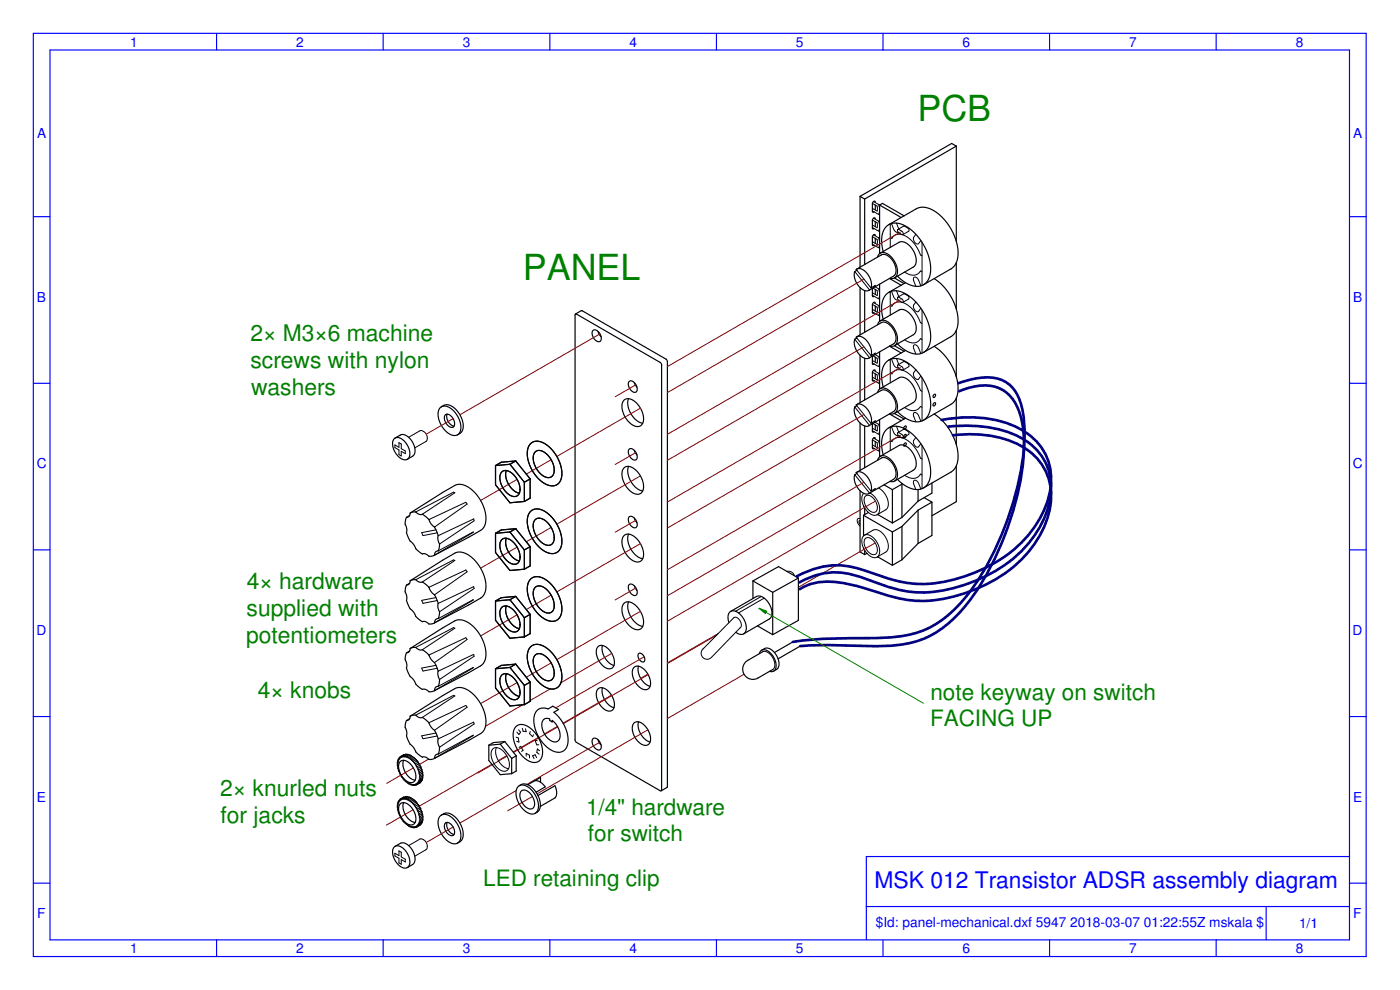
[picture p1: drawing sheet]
<svg xmlns="http://www.w3.org/2000/svg" width="420mm" height="297mm" viewBox="0 0 420 297" stroke-linecap="round" stroke-linejoin="round" font-family="sans-serif">
<g fill="none" stroke="#00f" stroke-width=".35">
<path d="M10 10h400v277h-400zM15 15h390v267h-390zM65 10v5M115 10v5M165 10v5M215 10v5M265 10v5M315 10v5M365 10v5M10 65h5M405 65h5M10 115h5"/>
<path d="M405 115h5M10 165h5M405 165h5M10 215h5M405 215h5M405 257h-145v25M10 265h5M260 272h145M380 272v10M405 265h5M65 282v5M115 282v5"/>
<path d="M165 282v5M215 282v5M265 282v5M315 282v5M365 282v5"/>
</g>
<g fill="none" stroke="#000" stroke-width=".35">
<path d="M258.1 58.9v21.3M258.1 58.9l1.4 .8M259.5 59.7v19.7M287 43.8l-1.4-.8-27.5 15.9M287 43.8v28.6M287 43.8l-27.5 15.9M262.7 60.6l-.1-.2h-.3l-.5 .7v2.4l.2 .2 .3-.1M262.7 70.6l-.1-.2h-.3l-.5 .7v2.4l.2 .2 .3-.1M262.7 65.6l-.1-.2h-.3l-.5 .7v2.4l.2 .2 .3-.1M262.7 61.5v1.4M262.7 66.5v1.4M262.7 71.5v1.4"/>
<path d="M263.4 77.1l.7-1.1 1.4-.2 1.6 .9 1.4 1.7 .7 2v1.9l-.7 1.1-1.4 .1M264 61.5l6.5 3.8M264 61.5l.8-.5 6.5 3.8M264 61.5v14.6M264.2 76l6.3-3.5 .9 .2 1 .5 1.7 2 .8 2.4v1.2l-.3 .9-6.1 3.7M265.1 75.4l-.5-3 .3-2.6 1.2-1.9 .9-.6 1-.3 2.1 .1 2.5 1.2 2.4 2.2 2.1 2.9 1.5 3.2 .6 2.9-.1 2.9-.9 2.1-.8 .8-.9 .4-2.2 .1-2.5-1-2.5-1.9M266.7 67.4l8.4-4.8 2.1-.4 2.1 .5 2.1 1.3 2.1 2 1.9 2.7 1.3 2.7 .7 2.8 .1 2.7-.6 2.1-1.4 1.6-8.3 4.8M287 78.8v13.9M172.7 94.2h.3l25.1 14.5 .4 .7 .1 127.6-.2 .3-25.4-14.6-.4-.6zM172.7 94.2l2-1 25.2 14.6 .4 .6v127.6l-.1 .3-1.8 1M178 99.2l.9-.1 1.1 .9 .5 1.5-.4 .9h-1l-.9-.9-.5-1.4zM179.5 99.5l.9 1.5"/>
<path d="M257.1 80.7l7.8-4.4 .8 .1 .9 .4 1.6 1.8 .7 2.3-.1 1-.3 .7-7.7 4.5M258.1 86.3v14.2M259.5 87.2v12.5M261.4 86.4l.2-.9-.2-1.1-1.1-2.3-.9-.9-.9-.5-.9-.1-.6 .2 .2 .3-.7 .4-.1 1.2 .2 1.3 .7 1.3 .9 1 1 .7 1 .3 .8-.3M261.8 86.5v2.3l.2 .2 .3-.1M262.7 91l-.1-.3h-.3l-.5 .7v2.4l.2 .2 .3-.1M262.7 86.8v1.4M262.7 91.8v1.5M263.4 97.4l.7-1.1 1.4-.1 1.6 .8 1.4 1.8 .7 1.9v1.9l-.7 1.1-1.4 .1M264 85.3v11.1M264.2 96.3l6.3-3.5 .9 .2 1 .5 1.7 2 .8 2.5v1.1l-.3 .9-6.1 3.7M265.1 95.8l-.5-3 .3-2.7 1.2-1.9 .9-.6 1-.3 2.1 .1 2.5 1.3 2.4 2.1 2.1 2.9 1.5 3.2 .6 3-.1 2.8-.9 2.1-.8 .8-.9 .4-2.2 .2-2.5-1-2.5-2"/>
<path d="M266.9 83.6l3.6 2M268.4 83.4l2.9 1.7M271.8 84.8l-5.1 2.9M280.3 83.6l3 2.5 2.4 3.6 1 2 .6 2.1 .2 1.8v1.8l-.6 1.9-1 1.4-8.7 5.1M287 99.1v14M188.6 119.6l-.2 2.1 .9 2.4 1.7 2 .9 .6 1 .3M188.8 114.5l.9-.1 1.1 .9 .4 1.4-.3 .9h-.9l-1-.9-.4-1.3zM190.4 114.8l.8 1.4M257.1 101.1l7.8-4.4h.8l.9 .5 1.6 1.7 .7 2.3-.1 1-.3 .7-7.7 4.5M258.1 106.6v14.2M259.5 107.5v12.5M261.4 106.7l.2-.9-.2-1.1-1.1-2.3-.9-.9-.9-.5-.9-.1-.6 .3 .2 .2-.7 .4-.1 1.2 .2 1.3 .7 1.3 .9 1 1 .8 1 .2 .8-.3"/>
<path d="M261.8 106.8v2.3l.2 .2 .3-.1M262.7 111.3l-.1-.3h-.3l-.5 .7v2.4l.2 .2 .3-.1M262.7 107.2v1.3M262.7 112.2v1.3M263.4 117.8l.7-1.2 1.4-.1 1.6 .8 1.4 1.8 .7 2v1.8l-.7 1.1-1.4 .1M264 105.6v11.1M264.2 116.6l6.1-3.4 1.6 .3 1.6 1.5 .8 1.3 .5 1.4 .2 1.4-.3 1-.6 .6-5.6 3.3 2.8 1.7M265.1 116.1l-.5-3 .3-2.7 1.2-1.9 .9-.6 1-.3 2.1 .2 2.5 1.2 2.4 2.1 2.1 2.9 1.5 3.2 .6 3-.1 2.8-.9 2.2-.8 .7-.9 .5-2.2 .1-2.5-1-2.5-2M266.9 103.9l3.6 2M268.4 103.7l2.9 1.7M271.8 105.1l-5.1 2.9M280.3 118.4l.3-.1 .2 .3-.2 .5-.4 .2-.2-.3z"/>
<path d="M280.3 103.9l3 2.5 2.4 3.6 1 2.1 .6 2 .2 1.8v1.9l-.6 1.8-1 1.4-8.7 5.1M287 119.4v14M118.3 131.6l.8-.3 1.1 .2 1 .7 .9 1.1 .6 1.3 .3 1.4-.2 1.1-.5 .7-.8 .2-.9-.3-1-.7-.8-1-.7-1.2-.3-1.3 .1-1.1zM118.6 131.4l1.7-1h.9l1.4 .8 1.2 1.5 .7 1.7v1.6l-.5 .8-1.8 1M132.5 122.1l1.3-.7 1.4 .3 1.6 1.1 1.2 1.6 .9 2.1 .1 1.8-.5 1.3-1.2 .9M132.5 122.1l1.1-.3 1.3 .5 1.3 1.1 1.1 1.5 .8 1.7 .2 1.6-.2 1.4-.8 .9M132.5 122.1l-.8 .8-.2 1.4 .2 1.6 .8 1.8 1.1 1.5 1.3 1 1.3 .5 1.1-.2M133.7 124.5l.4-.2 .6 .1 1.2 1.1 .5 1.6-.1 .6-.3 .4h-1l-1.1-1-.5-1.5zM134.2 124.3l-.1 .9 .4 1.3 .8 1 1 .3M148.7 139.7v5.8l4.3 5.4 4.4-.4M153 139.3l4.4 5.4M153 139.3l-4.3 .4"/>
<path d="M154.8 138.3l4.3 5.4M154.8 138.3l-4.4 .4-1.7 1M154.8 138.3l-1.8 1M159.3 133.1l.7-.5 .9-.2 1.9 .4 2 1.3 1.9 2.2 1.4 2.8 .5 2.7-.3 2.2-1.1 1.4-1.5 .4-1.9-.5-2-1.5-1.7-2-1.2-2.4-.6-2.6 .1-2.2zM160.6 135.6l.9-.4 1.3 .2 1.3 .9 1.1 1.3 .8 1.6 .3 1.7-.2 1.3-.6 .9-1 .2-1.2-.3-1.1-.9-1-1.2-.8-1.6-.4-1.4 .1-1.4zM187.3 120.1l.9-.5 1.3 .2 1.3 1 1.2 1.3 .8 1.7 .3 1.7-.2 1.4-.6 .8-1.1 .3-1.1-.4-1.2-.8-1.1-1.4-.8-1.6-.3-1.5 .1-1.3zM188.6 139.9l-.2 2.1 .9 2.4 1.7 2 .9 .6 1 .3M188.8 134.8l.9-.1 1.1 .9 .4 1.4-.3 .9h-.9l-1-.9-.4-1.3zM190.4 135.1l.8 1.4M257.1 121.4l7.8-4.4h.8l.9 .5 1.6 1.8 .7 2.2-.1 1-.3 .7-7.7 4.5M258.1 126.9v14.2M259.5 127.8v12.5"/>
<path d="M261.4 127l.2-.9-.2-1.1-1.1-2.3-.9-.9-.9-.5-.9-.1-.6 .3 .2 .2-.7 .4-.1 1.2 .2 1.3 .7 1.3 .9 1.1 1 .7 1 .2 .8-.3M261.8 127.1v2.4l.2 .2 .3-.2M262.7 131.6l-.1-.3h-.3l-.5 .7v2.5l.2 .2 .3-.2M262.7 127.5v1.4M262.7 132.5v1.4M263.4 138.1l.7-1.1 1.4-.2 1.6 .9 1.4 1.7 .7 2v1.9l-.7 1-1.4 .2M264 125.9v11.2M264.2 136.9l6.3-3.4 .9 .1 1 .6 1.7 1.9 .8 2.5v1.2l-.3 .8-6.1 3.7M265.1 136.4l-.5-3 .3-2.7 1.2-1.9 .9-.6 1-.3 2.1 .2 2.5 1.2 2.4 2.2 2.1 2.8 1.5 3.2 .6 3-.1 2.8-.9 2.2-.8 .7-.9 .5-2.2 .1-2.5-1-2.5-2M266.9 124.2l3.6 2M271.5 133l.3-.1 .2 .3-.2 .5-.4 .2-.2-.3zM271.5 130.5l.3-.2 .2 .3-.2 .5-.4 .2-.2-.3z"/>
<path d="M271.5 128l.3-.2 .2 .3-.2 .5-.4 .2-.2-.3zM271.8 125.5l-5.1 2.9M280.3 121l.3-.2 .2 .3-.2 .5-.4 .2-.2-.3zM280.3 124.2l3 2.6 2.4 3.5 1 2.1 .6 2.1 .2 1.7v1.9l-.6 1.9-1 1.3-8.7 5.1M287 139.8v10.7l-7.3 4.2M123.1 153.9l9.8-6.2 4.4-2.3 1.7 .1 1.9 .9 1.8 1.6 1.5 2.2 1.1 2.4 .5 2.3-.1 2.1-.8 1.6-4.2 2.6-10.3 5.4M123.1 153.9l-.2 .8-.5 .5a.65 .65 0 0 0-.7 .8l-.1 1.3 .4 1.1 .1 1a6.1 6.1 0 0 0 2.2 4.2l.5 1 .8 .8a2.57 2.57 0 0 0 2 .8l.8 .4a1.66 1.66 0 0 0 2 0M123.1 153.9l.7-.2a2.3 2.3 0 0 1 1.9 .6l.7 .1a.95 .95 0 0 1 1.2 .5l1.1 1 .7 1.3 1 .9 .7 1.5a1.57 1.57 0 0 1 .3 1.6l.1 1 .4 1v.9a1 1 0 0 1-.7 1.2l-.6 .4-.2 .9M150.6 141.6l.9-.4 1.2 .2 1.2 .8 1.1 1.4 .8 1.6 .3 1.5-.2 1.2-.7 .9-.9 .2-1-.3-1.1-.8-1.1-1.2-.7-1.5-.4-1.4 .1-1.3zM151.9 141.2l-.1 1.8 .8 2.3 1.5 1.8 1.8 .9M153 159.6l4.4 5.4M153 159.6l-4.3 .4"/>
<path d="M154.8 158.6l-4.4 .4-1.7 1M154.8 158.6l4.3 5.4M154.8 158.6l-1.8 1M157.4 144.7v5.8M159.1 143.7v5.8l-1.7 1M159.1 143.7l-1.7 1M159.3 153.4l.7-.5 .9-.2 1.9 .4 2 1.3 1.9 2.3 1.4 2.7 .5 2.7-.3 2.3-1.1 1.3-1.5 .4-1.9-.5-2-1.4-1.7-2.1-1.2-2.5-.6-2.4 .1-2.3zM160.6 155.9l.9-.4 1.3 .2 1.3 .9 1.1 1.3 .8 1.6 .3 1.7-.2 1.4-.6 .8-1 .2-1.2-.3-1.1-.9-1-1.2-.8-1.5-.4-1.5 .1-1.4zM187.3 140.4l.9-.5 1.3 .3 1.3 .9 1.2 1.4 .8 1.6 .3 1.7-.2 1.4-.6 .9-1.1 .2-1.1-.3-1.2-.9-1.1-1.4-.8-1.6-.3-1.5 .1-1.3zM188.8 155.1l.9-.1 1.1 .9 .4 1.4-.3 1-.9-.1-1-.9-.4-1.2zM190.4 155.5l.8 1.3M257.1 141.7l7.8-4.4 .8 .1 .9 .4 1.6 1.8 .7 2.2-.1 1-.3 .7-7.7 4.6"/>
<path d="M258.1 147.2v18.4l1.4 .8M259.2 151.7l.1 .3M259.2 154.6v6.2M259.2 154.6l8.6 5M259.5 152.4v2M260.6 153.8l-1.4 .8M261.4 147.3l.2-.9-.2-1.1-1.1-2.3-.9-.8-.9-.5-.9-.2-.6 .3 .2 .3-.7 .3-.1 1.2 .2 1.3 .7 1.3 .9 1.1 1 .7 1 .2 .8-.2M263.4 154.3l4.4 2.6M265.3 145.5l2.5 1.4M267.8 146.9v10M267.8 159.6v10M270.7 145.3v10"/>
<path d="M270.7 158v10M270.7 158l-2.9 1.6M270.7 145.3l-2.9 1.6M270.7 155.3l-2.9 1.6M270.8 145.1l-.1 .2M275.5 146.9v3.5M275.5 153.1v10M275.5 153.1l-4.8 4.9M275.5 150.4l-4.8 4.9M277.3 149.3l2.4 1.4M279.7 144.9v3.1l-4.2 2.4M279.7 150.7v10l-4.2 2.4"/>
<path d="M279.7 150.7l-4.2 2.4M123.1 174.3l9.8-6.3 4.4-2.3 1.7 .1 1.9 .9 1.8 1.6 1.5 2.2 1.1 2.4 .5 2.4-.1 2.1-.8 1.5-4.2 2.6-10.3 5.4M123.1 174.3l-.2 .8-.5 .4a.65 .65 0 0 0-.7 .9l-.1 1.2 .4 1.1 .1 1a6.1 6.1 0 0 0 2.2 4.2l.5 1 .8 .8a2.57 2.57 0 0 0 2 .8l.8 .4a1.66 1.66 0 0 0 2 0M123.1 174.3l.7-.3a2.3 2.3 0 0 1 1.9 .6l.7 .1a.95 .95 0 0 1 1.2 .5l1.1 1 .7 1.3 1 1 .7 1.4a1.57 1.57 0 0 1 .3 1.6l.1 1 .4 1.1v.8a1 1 0 0 1-.7 1.2l-.6 .4-.2 .9M148.7 160v5.8l4.3 5.4 4.4-.4M150.6 161.9l.9-.4 1.2 .2 1.2 .9 1.1 1.3 .8 1.6 .3 1.5-.2 1.2-.7 .9-.9 .2-1-.3-1.1-.8-1.1-1.2-.7-1.5-.4-1.4 .1-1.3zM151.9 161.5l-.1 1.9 .8 2.2 1.5 1.8 1.8 .9M153 179.9l4.4 5.4M153 179.9l-4.3 .4M154.8 178.9l4.3 5.4M154.8 178.9l-4.4 .4-1.7 1M154.8 178.9l-1.8 1"/>
<path d="M157.4 165v5.8M159.1 164v5.8l-1.7 1M159.1 164l-1.7 1M159.3 173.7l.7-.5 .9-.2 1.9 .4 2 1.3 1.9 2.3 1.4 2.7 .5 2.7-.3 2.3-1.1 1.3-1.7 .4-1.8-.5-1.9-1.4-1.8-2.2-1.1-2.4-.6-2.4 .1-2.3zM160.6 176.2l1-.4 1.2 .2 1.2 .8 1.2 1.4 .8 1.7 .3 1.6-.2 1.4-.6 .8-1 .2-1.2-.3-1.2-.9-1-1.3-.7-1.4-.4-1.5 .1-1.4zM187.3 160.7l.9-.4 1.3 .2 1.3 .9 1.2 1.4 .8 1.6 .3 1.7-.2 1.4-.6 .9-1.1 .2-1.1-.3-1.2-.9-1.1-1.3-.8-1.7-.3-1.5 .1-1.3zM188.6 160.3l-.2 2 .9 2.4 1.7 2 .9 .6 1 .3M188.8 175.4l.9-.1 1.1 1 .4 1.4-.3 .9h-.9l-1-.9-.4-1.3zM190.4 175.8l.8 1.3M226 174.3l5.9 3.4M226 174.3v5.3M231.9 177.7v12.7"/>
<path d="M239.6 173.4l-5.9-3.4-7.7 4.3M239.6 173.4v12.7l-7.7 4.3M239.6 173.4l-7.7 4.3M259.2 164.4l.1 .3M259.5 165.1v1.3M260.2 166l-.7 .4M263.4 167l4.4 2.6M270.7 168l-2.9 1.6M275.5 163.1l-4.8 4.9M123.1 194.6l9.8-6.2 4.4-2.4 1.7 .1 1.9 .9 1.8 1.7 1.5 2.1 1.1 2.4 .5 2.4-.1 2.1-.8 1.5-4.2 2.6-10.3 5.4M123.1 194.6l-.2 .8-.5 .4a.65 .65 0 0 0-.7 .9l-.1 1.2 .4 1.1 .1 1a6.1 6.1 0 0 0 2.2 4.3l.5 1 .8 .8a2.57 2.57 0 0 0 2 .7l.8 .4a1.66 1.66 0 0 0 2 0M123.1 194.6l.7-.3a2.3 2.3 0 0 1 1.9 .6l.7 .1a.95 .95 0 0 1 1.2 .5l1.1 1 .7 1.4 1 .9 .7 1.4a1.57 1.57 0 0 1 .3 1.6l.1 1 .4 1.1v.8a1 1 0 0 1-.7 1.2l-.6 .4-.2 .9"/>
<path d="M148.7 180.3v5.8l4.3 5.4 4.4-.4M150.6 182.2l.9-.4 1.2 .2 1.2 .9 1.1 1.3 .8 1.6 .3 1.5-.2 1.2-.7 .9-.9 .2-1-.3-1.2-.8-1-1.2-.7-1.5-.4-1.4 .1-1.3zM151.9 181.8l-.1 1.9 .8 2.3 1.6 1.8 1.7 .8M154.8 199.3l4.3 5.4M154.8 199.3l-4.4 .4-1.7 1M154.8 199.3l-1.8 1M157.4 185.3v5.8M159.1 184.3v5.8l-1.7 1M159.1 184.3l-1.7 1M159.3 194.1l1.5-.8 2 .4 2 1.4 1.9 2.2 1.4 2.7 .5 2.7-.3 2.3-1.1 1.3-1.7 .4-1.8-.5-1.9-1.4-1.7-2-1.2-2.4-.6-2.6 .1-2.3zM160.6 196.5l.9-.4 1.3 .2 1.2 .9 1.2 1.3 .8 1.7 .3 1.6-.2 1.4-.6 .8-1 .3-1.2-.4-1.1-.8-1.1-1.3-.7-1.5-.4-1.5 .1-1.3zM179.5 194l.8-.4 1 .2 1.2 .8 1 1.2 .6 1.3 .3 1.5-.2 1.1-.6 .8-.8 .2-1-.3-1-.7-.9-1.1-.6-1.3-.3-1.3v-1.2z"/>
<path d="M180.8 193.7v1.7l.7 1.9 1.3 1.6 1.5 .7M187.3 181l.9-.4 1.3 .2 1.3 .9 1.2 1.3 .8 1.7 .3 1.7-.2 1.5-.6 .8-1.1 .2-1.1-.3-1.2-.9-1.1-1.3-.8-1.6-.3-1.5 .1-1.3zM188.6 180.6l-.2 2 .9 2.5 1.7 2 .9 .6 1 .2M191.6 199.9v1.7l.7 1.9 1.3 1.6 1.5 .8M191.7 196.1l.7-.1 .8 .8 .3 1-.3 .8-.6-.1-.8-.7-.3-.9zM218.8 186.8l-.3-2.2 .4-.8 .5-.4 .9-.1 .8 .3 1.7 1.5 1.1 2.4 .1 1.1-.2 .9-.5 .6-.7 .3-.9-.2-.9-.5M219.3 183.4l8.1-4.6 .9 .1 .9 .5 1.7 1.8 .8 2.4-.1 1.1-.4 .7-8 4.8M227.3 187.8l4.6 2.6M227.9 196.1l.6-1 1.2-.1 1.3 .7 1.2 1.5 .7 1.7-.1 1.6-.7 .9h-1.2M228.6 195.1l1.2-.6h.9l1.3 .8 1.1 1.4 .6 1.6v1.5l-.4 .8-1.1 .8M228.8 195.6l-4.4 2.6-.8 .6-.7 1.7 .4 1.8 1.3 1.2 1.9 .3 .9-.3 4.5-2.6M237.9 192.6l-5.5 3.2"/>
<path d="M240.1 193.9l-6.6 3.8M123.1 214.9l9.8-6.2 4.4-2.4 1.7 .1 1.9 1 1.8 1.6 1.5 2.1 1.1 2.4 .5 2.4-.1 2.1-.8 1.5-4.2 2.7-10.3 5.3M123.1 214.9l-.2 .8-.5 .4a.65 .65 0 0 0-.7 .9l-.1 1.2 .4 1.2 .1 .9a6.1 6.1 0 0 0 2.2 4.3l.5 1 .8 .8a2.57 2.57 0 0 0 2 .7l.8 .4a1.66 1.66 0 0 0 2 0M123.1 214.9l.7-.3a2.3 2.3 0 0 1 1.9 .6l.7 .2a.95 .95 0 0 1 1.2 .5l1.1 1 .7 1.3 1 .9 .7 1.4a1.57 1.57 0 0 1 .3 1.6l.1 1 .4 1.1v.8a1 1 0 0 1-.7 1.3l-.6 .4-.2 .8M148.7 200.7v5.7l4.3 5.4 4.4-.4M150.6 202.5l.9-.4 1.2 .3 1.2 .8 1.1 1.3 .8 1.6 .3 1.5-.2 1.3-.7 .8-.9 .3-1-.3-1.2-.9-1-1.2-.7-1.5-.4-1.4 .1-1.3zM151.9 202.1l-.1 1.9 .8 2.3 1.6 1.8 1.7 .8M153 200.3l4.4 5.4M153 200.3l-4.3 .4M154.9 218l1.2-.6 1.8 .3 1.7 1.1 1.6 1.9 1.2 2.4 .4 2.1-.2 2-1 1.2-1.3 .4-1.7-.5-1.6-1.2-1.4-1.7-1.1-2.2-.5-2 .1-1.8zM157.4 205.7v5.7M159.1 204.7v5.7l-1.7 1"/>
<path d="M159.1 204.7l-1.7 1M161.2 213.1l1.4-.6 1.9 .2 1.4-.8 1.7 1-1.4 .8 1.5 1.4 1.3 1.9 1 2.1 .4 2.1-.2 2.6-.4 .9-.7 .6-1.7 .4-1.8-.5-1.9-1.4-1.6-2-1.3-2.6-.6-2.4 .2-2.2zM163.1 215.9l.9-.4 1 .2v.5l.7 .4v-.5l1.4 1.6 .7 1.3 .3 1.5-.2 1.1-.5 .8-.8 .2-1.1-.3-1-.7-.9-1.1-.7-1.3-.3-1.3 .1-1.1zM179.5 206.7l.8-.4 1 .2 1.2 .8 1 1.2 .6 1.3 .3 1.5-.2 1.1-.6 .8-.8 .2-1-.3-1-.8-.9-1-.6-1.4-.3-1.2v-1.2zM180.8 206.4v1.7l.7 1.9 1.3 1.6 1.5 .7M190.3 200.2l.8-.3 1.1 .2 1.1 .7 .9 1.2 .8 1.4 .2 1.4-.1 1.2-.6 .7-.8 .2-1.1-.3-1-.7-.8-1.1-.7-1.3-.3-1.3v-1.1zM190.3 216.9l.8-.3 1.1 .2 1.1 .7 .9 1.2 .8 1.4 .2 1.4-.1 1.2-.6 .7-.8 .2-1.1-.3-1-.7-.8-1.1-.7-1.3-.3-1.3v-1.1zM191.6 216.6v1.7l.7 1.9 1.3 1.6 1.5 .8M120.1 228.5l.8-.4 1 .2 1.1 .7 .9 1.1 .6 1.3 .3 1.4-.1 1.1-.6 .7-.8 .2-1-.3-.9-.6-.9-1.1-.9-2.4 .1-1.2zM121.1 228.1l-.1 1.7 .7 2 1.4 1.6 1.5 .7M146.7 223.6v4.6l3.4 4.2 3.5-.3M150.1 223.3l3.5 4.3"/>
<path d="M150.1 223.3l-3.4 .3M151.5 222.5l3.4 4.3M151.5 222.5l-3.4 .3-1.4 .8M151.5 222.5l-1.4 .8M153.6 227.6v4.5M154.9 226.8v4.5l-1.3 .8M154.9 226.8l-1.3 .8M155.5 236l1.1-.5 1.3 .3 1.4 1 1.1 1.4 .9 1.8 .3 1.6-.2 1.4-.7 1-1 .2-1.2-.3-1.3-.8-1.1-1.4-.8-1.6-.4-1.7 .1-1.4zM155.8 235.7l1.3-.5 1.4 .3 1.4 1 1.3 1.7 .8 1.9 .2 1.8-.5 1.3-1.1 .8M156.5 237.3l.6-.3 .9 .2 .9 .6 .8 1 .5 1.1 .2 1.1-.1 1-.5 .6-.6 .1-.9-.2-1.5-1.5-.8-2.1 .1-.9zM160.5 234.3h.7l.8 .3 1.6 1.5-2.7 1.6M161.5 238.7l5-2.9 .6 1.9-.4 1.5-4.6 2.8"/>
<path d="M162.2 234.7v-1.4l-3.8 2.2M178 221.7l.9-.1 1.1 .9 .5 1.5-.4 .9h-1l-.9-.9-.5-1.3zM179.5 222l.9 1.5M118.3 254.1l.8-.3 1 .2 1.1 .7 .9 1.1 .7 1.4 .2 1.3-.2 1.1-.5 .7-.8 .2-.9-.3-.9-.6-.9-1.1-.7-1.2-.3-1.3 .1-1.1zM118.6 253.9l1.7-1h.9l1.4 .8 1.2 1.5 .7 1.7v1.6l-.5 .8-1.8 1M120.1 241.2l.8-.4 1 .2 1.1 .7 .9 1.2 .7 1.3 .2 1.3-.2 1.2-.5 .6-.8 .2-1-.3-.9-.6-.9-1.1-.9-2.4 .1-1.2zM121.2 240.8l-.2 1.7 .7 2 1.4 1.6 1.5 .7M132.5 244.6l1.3-.7 1.4 .3 1.6 1.1 1.2 1.7 .9 2 .1 1.8-.5 1.3-1.2 .9M132.5 244.6l1.1-.3 1.3 .5 1.3 1.1 1.1 1.5 .8 1.7 .2 1.6-.2 1.4-.8 .9M132.5 244.6l-.8 .8-.2 1.4 .2 1.6 .8 1.8 1.1 1.5 1.3 1 1.3 .5 1.1-.2M133.7 247l.4-.2 .6 .1 1.2 1 .5 1.6-.1 .7-.3 .4h-1l-1.1-1-.5-1.5zM134.2 246.8l-.1 .9 .4 1.3 .8 1 1 .3"/>
</g>
<g fill="none" stroke="#000" stroke-width=".3">
<path d="M261.8 71l1.4 .8v1.5l-1.4-.8M261.8 61l1.4 .8v1.5l-1.4-.8M261.8 66l1.4 .8v1.5l-1.4-.8M261.8 73.3l1.9 1 .2-.6M261.8 63.3l1.9 1 .2-.6M261.8 68.3l1.9 1 .2-.6M262.2 60.5l1.5 .8 .2 .9M262.2 65.5l1.5 .8 .2 .9M262.2 70.5l1.5 .8 .2 .9M267.2 71.3l.5 .2 .8-.8 1.1-.4 1.1 .1 1.2 .5 2.4 2 1.1 1.7 .8 1.9 .5 .3M267.2 67.2v7M267.5 67.1l1 2.1 .5 .5h.5"/>
<path d="M269 66.9l.7 1.7M269.4 68.9l1.4 .6 .3 .5-.1 .4h-.3l-1.1-.6-.2-.5zM269.5 68.8l1.8-1 1.2 .7 .2 .9-1.7 1M274.9 70.3l-.8 1.2 .4 1.2 .5 .4 .5 .1 .9-1M276.7 72.7v13M256.5 81.5l4.5 5.5M257 80.9l4.4 5.5 1.3-.8-.4 .6M261.8 93.6l1.9 1.1 .2-.7M261.8 88.6l1.9 1.1 .2-.7M261.8 91.3l1.4 .9v1.5l-1.4-.9M262 86.4l1.2 .8v1.5l-1.4-.9M262.2 90.8l1.5 .9 .2 .8"/>
<path d="M262.6 86.1l1.1 .6 .2 .8M267.2 91.6l.5 .3 .8-.9 1.1-.4 1.1 .1 1.2 .5 2.4 2.1 1.1 1.6 .8 1.9 .5 .3M267.2 87.5v7M267.5 87.4l1 2.1 .5 .5h.5M269 87.3l.7 1.6M269.4 89.2l1.4 .6 .3 .5-.1 .4h-.3l-1.1-.6-.2-.5zM269.5 89.2l1.8-1.1 1.2 .7 .2 .9-1.7 1M274.9 90.6l-.8 1.2 .4 1.2 .5 .5h.5l.9-1M275.7 84.1l-.8-.9-.4-.1-.3 .3v.7l.7 1.8M275.7 84.2l.7 1.6M276.7 81.6l-.5-.3-.9 1-1.2 .3-1.3-.3-1.3-.7M276.7 93v13"/>
<path d="M256.5 101.8l4.5 5.5M257 101.2l4.4 5.5 1.3-.8-.4 .7M261.8 113.9l1.9 1.1 .2-.6M261.8 108.9l1.9 1.1 .2-.6M261.8 111.7l1.4 .8v1.5l-1.4-.8M262 106.7l1.2 .8v1.5l-1.4-.8M262.2 111.1l1.5 .9 .2 .9M262.6 106.4l1.1 .6 .2 .9M267.2 111.9l.5 .3 .8-.9 1.1-.4 1.1 .1 1.2 .5 2.4 2.1 1.1 1.6 .8 1.9 .5 .3M267.2 107.8v7.1M267.5 107.7l1 2.1 .5 .5h.5M269 107.6l.7 1.7"/>
<path d="M269.4 109.5l1.4 .6 .3 .5-.1 .4h-.3l-1.1-.6-.2-.5zM269.5 109.5l1.8-1 1.2 .6 .2 .9-1.7 1M274.9 110.9l-.8 1.2 .4 1.3 .5 .4h.5l.9-1M275.7 104.4l-.8-.9-.4-.1-.3 .3v.7l.7 1.8M275.7 104.5l.7 1.6M276.7 101.9l-.5-.3-.9 1-1.2 .3-1.3-.3-1.3-.6M276.7 113.3v13M118.5 133.5l1.2 .7v-1.4l.7 .4v1.4l1.2 .7v.8l-1.2-.7v1.4l-.7-.4v-1.4l-1.2-.7zM122.6 131.2l3.6-2 1 .3 .7 .8 .3 1-.2 1-3.5 2.1M256.5 122.1l4.5 5.5M257 121.5l4.4 5.5 1.3-.7-.4 .6M261.8 134.2l1.9 1.1 .2-.6"/>
<path d="M261.8 129.2l1.9 1.1 .2-.6M261.8 132l1.4 .8v1.5l-1.4-.8M262 127.1l1.2 .7v1.5l-1.4-.8M262.2 131.4l1.5 .9 .2 .9M262.6 126.7l1.1 .6 .2 .9M267.2 132.2l.5 .3 .8-.9 1.1-.4 1.1 .2 1.2 .5 2.4 2 1.1 1.6 .8 2 .5 .2M267.2 128.2v7M267.5 128l1 2.2 .5 .4h.5M269 127.9l.7 1.7M269.4 129.8l1.4 .6 .3 .5-.1 .4-.3 .1-1.1-.7-.2-.4zM269.5 129.8l1.8-1 1.2 .7 .2 .8-1.7 1.1M274.9 131.3l-.8 1.1 .4 1.3 .5 .4 .5 .1 .9-1.1"/>
<path d="M275.7 124.7l-.8-.9h-.4l-.3 .2v.7l.7 1.9M275.7 124.8l.7 1.6M276.7 122.2l-.5-.3-.9 1-1.2 .3-1.3-.2-1.3-.7M276.7 133.7v12.9M123 154.6l-1 .6M124.8 153.6l11.3-5.9 .4 .2-9.8 6.4M128.7 155.9l11.1-5.2 .2 .2 .2 .3-9.8 6.9M130.8 159l-4.2 .8 .3 .9 4.3-.8M256.5 142.4l4.5 5.6M257 141.8l4.4 5.5 1.3-.7-.4 .6M258.1 155.6h-.6l-.2 .6 .2 .9 .6 .7M258.1 156.2l-.3 .3 .3 .7"/>
<path d="M259.7 148.9l.6-.3 .8 .1 .8 .6 .7 .9 .7 2-.1 .9-.4 .5-.7 .1-.7-.2-1.4-1.3-.7-1.9 .1-.9zM261 147.9l1.7 1.5 1.1 2.1 .1 2-.3 .7-.7 .4h-.8l-1-.4-1.7-1.9-.8-2.4 .1-1 .5-.8M263.6 146.4l1.2 .8 1 1.3 .6 1.5 .2 1.4-.2 .8-.4 .6-2.8 1.7M275.7 145l-.8-.9h-.4l-.3 .2v.8l.7 1.8M275.7 145.1l.7 1.6M276.7 142.5l-.5-.2-.9 .9-1.2 .3-1.3-.2-1.3-.7M123 174.9l-1 .6M124.8 173.9l11.3-5.9 .4 .2-9.8 6.4M128.7 176.2l11.1-5.2 .2 .3 .2 .3-9.8 6.9M130.8 179.3l-4.2 .8 .3 .9 4.3-.8M131.5 165.3l10.5-5.7-11.6 7M131.5 160.7l10.7-5 .1 .6-10.4 6.9"/>
<path d="M228.4 179l-7.7 4.4M229.3 179.5l-7.7 4.4M236.2 171.4l1.4 .2 .8 1.1M259.2 160.8l.8-.4 1 .2 1.1 .7 .9 1.2 .7 1.4 .3 1.4-.2 1.1-.5 .7-.8 .2-1-.2-1-.7-.9-1.1-.6-1.3-.3-1.3v-1.2zM259.4 160.6l2.7-1.6 .8-.1 1.5 .7 1.4 1.6 .7 2-.1 1.7-.5 .7-2.7 1.6M259.7 161.6l.6-.3 .8 .1 .8 .6 .7 .9 .7 2-.1 .9-.4 .5-.6 .1-.8-.2-1.4-1.3-.7-1.9 .1-.9zM123 195.3l-1 .6M124.8 194.3l11.3-6 .4 .2-9.8 6.4M128.7 196.5l11.1-5.2 .2 .3 .2 .3-9.8 6.9M130.8 199.6l-4.2 .9 .3 .8 4.3-.8M131.5 185.6l10.5-5.7-11.6 7M131.5 181.1l10.7-5.1 .1 .6-10.4 7"/>
<path d="M220.3 185.3h.7l1 .7 .5 1.2-.2 1-9 9.2-1.1 .4-1.1-.4-.7-1.1 .4-1.3zM228.8 195.6l.7-.2 .9 .3 1.5 1.6 .6 2.2-.1 .8-.5 .6M123 215.6l-1 .6M124.8 214.6l11.3-6 .4 .2-9.8 6.5M128.7 216.9l11.1-5.2 .2 .2 .2 .3-9.8 6.9M130.8 219.9l-4.2 .9 .3 .9 4.3-.9M131.5 205.9l10.5-5.7-11.6 7M131.5 201.4l10.7-5.1 .1 .6-10.4 7M155.6 218.9l.6 .8-.5 .7-.6-.8M156.8 218.5l.2 .9 .9 .1-.2-.8M159.2 219.5l-.3 .6 .9 .9 .3-.6M120.1 227.1l.1 .4-.4-.2 .2 .4-.3-.2 .1 .4-.3-.1 .2 .4-.3-.1 .2 .4-.3-.1 .2 .8h-.3l.3 .4-.3 .1 .4 .7-.2 .2 .3 .2-.2 .2 .3 .3-.1 .2 .3 .2-.2 .3 .6 .5-.1 .4h.3v.4h.3v.4h.3v.4l.3-.1 .1 .4 .2-.1 .1 .4 .2-.1 .6 .6 .1-.2 .2 .4 .2-.2 .2 .4 .1-.3 .2 .3 .1-.3 .3 .4v-.3l.3 .3v-.4l.3 .3v-.3l.3 .2"/>
<path d="M120.1 239.8l.1 .4-.3-.2 .1 .4-.3-.2 .1 .4-.3-.1 .2 .4-.3-.1 .2 .4-.3-.1 .2 .8h-.3l.3 .4-.3 .1 .3 .3-.2 .1 .3 .3-.2 .2 .3 .2-.2 .2 .3 .3-.1 .2 .3 .2-.1 .3 .3 .1-.1 .3 .3 .1-.1 .4h.3v.4h.3l.3 .8 .3-.1 .1 .4 .2-.1 .1 .4 .3-.1 .1 .4 .2-.2 .2 .4 .1-.2 .2 .4 .2-.2 .2 .4 .1-.3 .2 .3 .1-.3 .3 .4v-.3l.3 .3v-.4l.3 .3v-.3l.3 .2M120.7 239.5l.3 .2-.1-.4 .4 .2M120.9 226.8v.3l-.3-.3v.4l-.3-.3 .1 .4-.3-.2M120.9 239.5v.3l-.3-.3v.4l-.3-.3 .1 .4-.3-.2M121.2 226.4l.1 .4-.4-.2 .1 .4-.3-.2M121.2 226.4l.3 .3M121.2 226.4l-1.1 .7M121.2 239.1l.1 .4M121.2 239.1l.3 .3M121.2 239.1l-1.1 .7M121.2 226.8v.3l-.3-.3M121.2 226.8l.3 .3 .1-.3"/>
<path d="M121.2 239.5v.3l-.3-.3M121.2 239.5l.3 .3 .1-.3M121.6 226.8l.2 .4 .1-.3M121.6 239.5l.2 .4 .1-.3M121.9 226.4l-.1-.1-.9 .5M121.9 239.1l-.1-.1-.9 .5M121.9 226.9l.2 .4 .2-.3M121.9 239.6l.3 .4 .1-.3M122.2 226.4l-.1-.1-.9 .5M122.2 239.1l-.1-.1-.9 .5M122.3 227l.2 .4 .2-.2M122.3 239.7l.2 .4 .2-.2"/>
<path d="M122.6 226.5l-.2-.2-.8 .5M122.6 239.2l-.1-.2-.9 .5M122.7 227.2l.1 .4 .2-.1M122.7 239.9l.1 .4 .2-.1M123 227.5l.2 .4 .2-.2M123 226.8l-.2-.4-.9 .5M123 239.5l-.2-.4-.9 .5M123.3 226.8l-.1-.3-.9 .5M123.3 239.5l-.1-.3-.9 .5M123.4 227.7l.1 .4 .2-.1M123.7 227.1l-.2-.4-.8 .5M123.7 239.8l-.2-.4-.8 .5"/>
<path d="M123.7 228l.1 .4h.3M124.1 228.4v.4h.3M124.2 227.2l-.2 .2-.1-.4-.9 .5M124.2 227.2l.1 .4 .3-.1M124.2 227.2l-.8 .5M124.2 239.9l-.2 .2-.1-.4-.9 .5M124.2 239.9l.2 .4 .2-.1M124.2 239.9l-.8 .5M124.4 228.8v.3l.3 .1M124.6 227.5l.1 .4h.2M124.6 227.5l-.9 .5M124.7 229.2v.3l.3 .1"/>
<path d="M124.9 227.9l.1 .4h.2M124.9 227.9l-.8 .5M125 229.6l-.1 .3 .3 .1M125.2 230l-.1 .3 .4 .2M125.2 228.3l.1 .3 .3 .1M125.2 228.3l-.8 .5M125.5 230.5l-.2 .3 .4 .2M125.6 228.7l-.1 .3 .3 .1M125.6 228.7l-.9 .5M125.7 231l-.2 .2 .3 .2M125.7 234l.2 .4M125.8 231.4l-.2 .2 .3 .3"/>
<path d="M125.8 234.7l-.3-.1 .2 .4-.4-.2 .2 .4-.4-.2 .1 .4-.3-.3 .1 .4M125.8 229.1v.3l.3 .1M125.8 229.1l-.8 .5M125.9 231.9l-.2 .2 .3 .2M125.9 234.4l-.3-.1 .2 .4M126.1 229.5l-.1 .3 .3 .2M126.1 234.9l-.3-.3v.4l-.3-.2 .1 .3M126.1 229.5l-.9 .5M126.1 234.9l-1.1 .6M126.3 230l-.1 .3 .3 .2M126.3 230l-.8 .5M126.5 230.5l-.1 .2 .3 .2"/>
<path d="M126.5 230.5l-.8 .5M126.7 230.9l-.2 .2 .3 .3M126.7 234.2l-.3-.1 .1 .4-.3-.2 .1 .4-.3-.2 .1 .4M126.7 230.9l-.9 .5M126.7 234.2l-.9 .5M126.7 233.6l.1 .3M126.7 232.4l.3 .3-.9 .5-.2-.3M126.8 233.3l.1 .2-.9 .5-.2-.4M126.8 232.8l.2 .3-.9 .5-.2-.3M126.8 231.4l-.2 .2 .3 .2M126.8 233.9l-.3-.1 .2 .4M126.8 231.4l-.9 .5"/>
<path d="M126.8 233.9l-.9 .5M126.9 231.8l-.2 .2 .3 .3-.9 .5-.3-.3 .2-.2M126.9 231.8l-.9 .5M131.5 226.3l10.5-5.7-11.6 6.9M131.5 221.7l10.7-5 .1 .5-10.4 7M147.9 224.7l.9-.4 1 .2 1.1 .8 1 1.1 .7 1.5 .3 1.3-.2 1.2-.6 .8-.8 .2-1-.3-1-.7-.9-1.1-.7-1.3-.3-1.3 .1-1.2zM149 224.3l-.2 1.8 .7 2.1 1.5 1.7 1.6 .7M154.9 221.2l.7 .2 .1 1.3-.6-.3M155.8 224.3l.4-.4 .8 1.2-.5 .4M157.9 226.8v-.8l1 .6v.8M161.1 227.3l-.5-.8-.8 .3 .5 .8M161.2 222.2h-.6l.5 1.3 .6-.1"/>
<path d="M162 225.3l-.7-.6-.2 1.1 .7 .5M118.5 256l1.2 .7v-1.4l.7 .4v1.4l1.2 .7v.8l-1.2-.7v1.4l-.7-.4v-1.4l-1.2-.7zM122.6 253.7l3.6-2 1 .3 .7 .8 .3 1-.2 1-3.5 2.1M123 240.2l.2 .4 .2-.2M123.4 240.4l.1 .4 .2-.1M123.7 240.7l.1 .4h.3M124.1 241.1v.4h.3M124.4 241.5v.3l.3 .1M124.6 240.2l.1 .4h.2M124.6 240.2l-.9 .5M124.7 241.9v.3l.3 .1M124.9 240.6l.1 .4h.3"/>
<path d="M124.9 240.6l-.8 .5M125 242.3l-.1 .3 .3 .1M125.2 242.7l-.1 .3 .4 .2M125.3 241v.3l.3 .1M125.3 241l-.9 .5M125.5 243.2l-.2 .3 .4 .2M125.6 241.4l-.1 .3 .3 .1M125.6 241.4l-.9 .5M125.7 243.7l-.2 .2 .3 .2M125.8 246.7l.1 .4M125.8 247.3v.4l-.3-.2 .1 .3M125.8 247.3l.3 .3"/>
<path d="M125.8 244.1l-.2 .2 .3 .3M125.8 247.4l-.3-.1 .2 .4-.4-.2 .2 .4-.4-.2 .1 .4-.3-.3 .1 .4M125.8 241.8v.3l.3 .1M125.8 241.8l-.8 .5M125.9 244.6l-.1 .2 .2 .2M125.9 247.1l-.3-.1 .2 .4M126.1 242.2l-.1 .3 .3 .2M126.1 242.2l-.9 .5M126.1 247.6l-1.1 .6M126.3 242.7l-.1 .3 .3 .2M126.3 242.7l-.8 .5M126.5 243.2l-.1 .2 .3 .2"/>
<path d="M126.5 243.2l-.8 .5M126.7 243.6l-.2 .2 .3 .3M126.7 246.9l-.3-.1 .1 .4-.3-.2 .1 .4-.3-.2 .1 .4M126.7 243.6l-.9 .5M126.7 246.9l-.9 .5M126.7 246.3l.1 .3M126.8 245.1l.2 .3-.9 .5-.2-.3M126.8 246l.1 .2-.9 .5-.2-.4M126.8 245.5l.2 .3-.9 .5-.2-.3M126.8 244.1l-.2 .2 .3 .2M126.8 246.6l-.3-.1 .2 .4M126.8 244.1l-.9 .5"/>
<path d="M126.8 246.6l-.9 .5M126.9 244.5l-.2 .2 .3 .3-.9 .5-.3-.3 .2-.2M126.9 244.5l-.9 .5"/>
</g>
<g fill="none" stroke="#800000" stroke-width=".3">
<path d="M270.2 69.6l-69.9 40.4M259.3 83.7l-59 34.1M270.2 89.9l-69.9 40.4M180.1 100.2l-42.1 24.2M190.8 115.4l-6.2 3.6M259.3 104.1l-59 34M270.2 110.3l-69.9 40.3M136 125.6l-8.1 4.7M165.4 137.9l-7.5 4.3M190.8 135.8l-6.2 3.6M192.2 122.5l-25.1 14.5M259.3 124.4l-59 34"/>
<path d="M270.2 130.6l-69.9 40.4M155.2 143.8l-11 6.4M165.4 158.3l-7.5 4.3M190.8 156.1l-6.2 3.6M192.2 142.8l-25.1 14.5M259.3 144.7l-59 34.1M262.7 150.4l-62.4 36M155.2 164.2l-11 6.3M165.4 178.6l-7.5 4.3M190.8 176.4l-6.2 3.6M192.2 163.1l-25.1 14.5M262.6 162.9l-23 13.3"/>
<path d="M155.2 184.5l-11 6.3M165.4 198.9l-7.5 4.3M183.6 196l-15.3 8.9M192.2 183.4l-25.1 14.5M193.3 197.1l-26.5 15.3M215.1 190.6l-14.8 8.5M215.5 190.1l-15.2 8.8M155.2 204.8l-11 6.3M156.9 211.5l-11.2 6.4M165.1 206.7l-6 3.5M167.3 218l-3.9 2.2M167.4 218.1l-13.3 7.7"/>
<path d="M183.5 208.6l-14.5 8.4M194.4 202.3l-2.1 1.2M194.4 219l-33.2 19.2M194.5 202.4l-25.4 14.7M223.3 202.3l-23 13.3M124.1 230.4l-8 4.6M128.6 227.8l-2.8 1.6M147.6 229.3l-21.8 12.6M152.1 226.7l-2.6 1.5M152.2 226.9l-8.8 5M154.9 237.2l-16.9 9.8M155.3 224.9l-1.3 .7"/>
<path d="M159.8 239l-7.5 4.3M161.7 221.2l-5.3 3M179.8 222.8l-21.7 12.5M124 243l-8 4.6M136 248.1l-8.1 4.7"/>
</g>
<path d="M287.6 115a21.2 21.2 0 0 1 11.9-1.4 10.2 10.2 0 0 1 7.1 8.3 54.5 54.5 0 0 1-1.6 25.4 84.1 84.1 0 0 1-16.8 33.8 28.6 28.6 0 0 1-22.1 10.2l-7.8 .2a131.8 131.8 0 0 0-20.4 1.1M287.8 117.4a14.9 14.9 0 0 1 12.7-.6 12.9 12.9 0 0 1 6.1 9.1 55.7 55.7 0 0 1-2.2 26 83.2 83.2 0 0 1-16.2 31.7 28.6 28.6 0 0 1-22.7 10.2h-8a137.8 137.8 0 0 0-17.4 .1M282.6 126a35.4 35.4 0 0 1 24.5 3.3 16.9 16.9 0 0 1 7.6 20.1 34.9 34.9 0 0 1-20.5 21.7 38.2 38.2 0 0 1-25.4 3.1l-6.1-1.9a27.2 27.2 0 0 0-16.7-2.1l-3.3 1.1-3.6 1.6M284.6 128a37.3 37.3 0 0 1 22.8 4 16.9 16.9 0 0 1 7.3 19.9 34.9 34.9 0 0 1-20.5 21.8 38.1 38.1 0 0 1-25.4 3l-6.1-2a28.6 28.6 0 0 0-14.9-2.8 23.3 23.3 0 0 0-7.9 2.8M286 130.6a32.5 32.5 0 0 1 22.6 4.6 17.4 17.4 0 0 1 5.6 20.6 35.5 35.5 0 0 1-20 20.4 38.4 38.4 0 0 1-25.5 3.1l-5.2-1.5a45.1 45.1 0 0 0-16.9-3.2 14 14 0 0 0-6.6 2.2" fill="none" stroke="#000080" stroke-width=".8"/>
<path d="M227.8 182.5l2.3 .9-.4 .7z" fill="#008000"/>
<path d="M227.8 182.5l2.3 .9-.4 .7z" fill="#008000" stroke="#008000" stroke-width=".3"/>
<path d="M227.8 182.5l49.3 28.5" fill="none" stroke="#008000" stroke-width=".3"/>
<g font-size="10.8" fill="#008000">
<text x="275.3" y="36.4">PCB</text>
<text x="156.9" y="83.9">PANEL</text>
</g>
<g font-size="6.9" fill="#008000">
<text x="75.2" y="102.3">2× M3×6 machine</text>
<text x="75.2" y="110.4">screws with nylon</text>
<text x="75.3" y="118.5">washers</text>
<text x="74.1" y="176.7">4× hardware</text>
<text x="74" y="184.8">supplied with</text>
<text x="73.9" y="192.8">potentiometers</text>
<text x="77.4" y="209.4">4× knobs</text>
<text x="66.1" y="238.7">2× knurled nuts</text>
<text x="66.2" y="246.8">for jacks</text>
</g>
<text font-size="6.9" fill="#00f" x="262.5" y="266.3">MSK 012 Transistor ADSR assembly diagram</text>
<g font-size="6.8" fill="#008000">
<text x="279.2" y="209.9">note keyway on switch</text>
<text x="279.1" y="217.9">FACING UP</text>
<text x="175.9" y="244.4">1/4&quot; hardware</text>
<text x="176.4" y="252.4">for switch</text>
<text x="145" y="265.7">LED retaining clip</text>
</g>
<g font-size="4.1" fill="#00f">
<text x="39.1" y="14">1</text>
<text x="88.9" y="14">2</text>
<text x="138.9" y="14">3</text>
<text x="188.9" y="14">4</text>
<text x="238.9" y="14">5</text>
<text x="288.9" y="14">6</text>
<text x="338.8" y="14">7</text>
<text x="388.9" y="14">8</text>
<text x="11.1" y="41.5">A</text>
<text x="406.1" y="41.5">A</text>
<text x="11.1" y="90.5">B</text>
<text x="406.1" y="90.5">B</text>
<text x="11" y="140.5">C</text>
<text x="406" y="140.5">C</text>
<text x="10.9" y="190.5">D</text>
<text x="405.9" y="190.5">D</text>
<text x="11.1" y="240.5">E</text>
<text x="406.1" y="240.5">E</text>
<text x="11.1" y="275.5">F</text>
<text x="406.1" y="275.5">F</text>
<text x="262.9" y="278.1">$Id: panel-mechanical.dxf 5947</text>
<text x="321.2" y="278.1">2018-03-07</text>
<text x="343.3" y="278.1">01:22:55Z mskala $</text>
<text x="389.9" y="278.5">1/1</text>
<text x="39.1" y="286">1</text>
<text x="88.9" y="286">2</text>
<text x="138.9" y="286">3</text>
<text x="188.9" y="286">4</text>
<text x="238.9" y="286">5</text>
<text x="288.9" y="286">6</text>
<text x="338.8" y="286">7</text>
<text x="388.9" y="286">8</text>
</g>
</svg>
